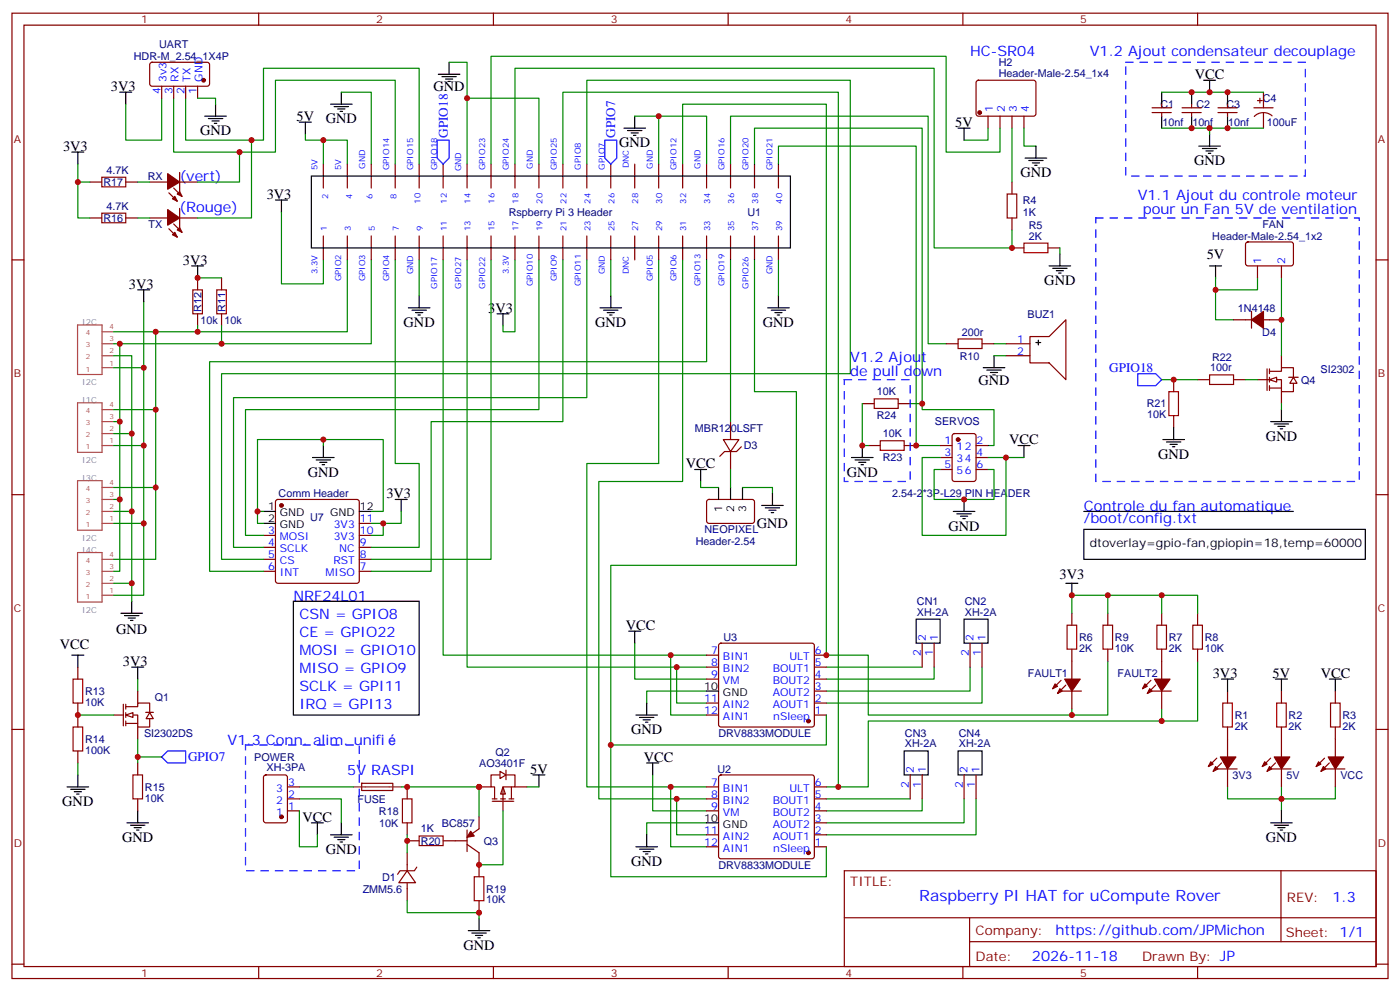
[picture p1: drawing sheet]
<svg xmlns="http://www.w3.org/2000/svg" width="412mm" height="292mm" viewBox="0 0 412 292" stroke-linecap="round" stroke-linejoin="round" font-family="sans-serif">
<g fill="none" stroke="#870000" stroke-width=".35">
<path d="M3.5 3.9h405.4v284.3h-405.4zM7.1 7.4h398.2v277.3h-398.2zM44.3 18.6l.5-.3 16.5 .1 .4 .7v5.9l-.7 .4-16.5-.1-.4-.6v-5.6zM76.2 3.9v3.5M145.3 3.9v3.5M214.5 3.9v3.5M283.6 3.9v3.5M352.8 3.9v3.5M47.6 25.4v3.5M51.2 25.4v3.5M54.7 25.4v3.5M58.2 25.4v3.5"/>
<path d="M287.7 23.8l.5-.2 16.5 .1 .5 .6-.1 9.5-.7 .4h-16.5l-.4-.7v-9.2zM291 34.2v3.5M294.6 34.2v3.5M298.1 34.2v3.5M301.6 34.2v3.5M95.2 48.3v7.1M102.3 48.3v7.1M109.4 48.3v7.1M116.4 48.3v7.1M123.5 48.3v7.1M130.5 48.3v7.1M137.6 48.3v7.1"/>
<path d="M144.6 48.3v7.1M151.7 48.3v7.1M158.7 48.3v7.1M165.8 48.3v7.1M172.9 48.3v7.1M179.9 48.3v7.1M187 48.3v7.1M194 48.3v7.1M201.1 48.3v7.1M208.1 48.3v7.1M215.2 48.3v7.1M222.2 48.3v7.1"/>
<path d="M229.3 48.3v7.1M298.1 53.6v3.6M3.5 76.6h3.6M95.2 69.5v7.1M102.3 69.5v7.1M109.4 69.5v7.1M116.4 69.5v7.1M123.5 69.5v7.1M130.5 69.5v7.1M137.6 69.5v7.1M144.6 69.5v7.1M151.7 69.5v7.1"/>
<path d="M158.7 69.5v7.1M165.8 69.5v7.1M172.9 69.5v7.1M179.9 69.5v7.1M187 69.5v7.1M194 69.5v7.1M201.1 69.5v7.1M208.1 69.5v7.1M215.2 69.5v7.1M222.2 69.5v7.1M229.3 69.5v7.1M298.1 64.2v3.5"/>
<path d="M298.1 73h3.5M308.7 73h3.5M405.3 76.6h3.6M58.2 81.8v3.6M58.2 92.4v3.6M65.3 81.8v3.6M65.3 92.4v3.6M303.4 99.1h5.6l5-4.9v17.6l-5-4.9h-5.6zM278.7 101.2h3.5M289.3 101.2h3.5M296.3 101.2h7.1M296.3 104.8h7.1"/>
<path d="M213.1 129.5h4.6l-2.5 3.5zM215.2 124.2v5.3M215.2 133v5.3M218.4 131.6l-1.4 1.4h-3.6l-1.4 1.4M3.5 145.7h3.6M77.6 157.7h3.5M81.4 147.3l.4-.2h23.3l.5 .2 .2 .5v23.3l-.2 .5-.5 .2h-23.3l-.5-.2-.2-.5v-23.3zM105.8 157.7h3.6M105.8 154.2h3.6M208.4 147.3l.4-.2 13 .1 .4 .6v5.9l-.7 .5-12.9-.1-.5-.6v-5.7zM405.3 145.7h3.6M77.6 161.2h3.5"/>
<path d="M77.6 164.7h3.5M77.6 168.3h3.5M105.8 161.2h3.6M105.8 164.7h3.6M105.8 168.3h3.6M208.1 196.5h3.6M208.1 193h3.6M211.9 189.6l.5-.2h26.8l.5 .2 .2 .5v23.3l-.2 .5-.5 .2h-26.8l-.5-.2-.2-.5v-23.3zM239.9 196.5h3.5M239.9 193h3.5M271.6 189.4v7.1M275.2 189.4v7.1"/>
<path d="M285.8 189.4v7.1M289.3 189.4v7.1M315.7 180.6v3.6M315.7 191.2v8.8M326.3 180.6v3.6M326.3 191.2v3.5M342.2 180.6v3.6M342.2 191.2v8.8M352.8 180.6v3.6M352.8 191.2v3.5M3.5 214.8h3.6M33.5 210.6h2.8"/>
<path d="M36.3 207.4v6.4M37 210.6h3.6v3.5h3.5v-2.4M37 208.1h3.6v-1h3.5v2.8M37 207.4v1.4M37 209.9v1.4M37 212.4v1.4M37 213.1h3.6M40.6 203.6v3.5M40.6 214.1v3.6M42.9 209.8h2.3M44.1 209.9l1.1 1.8h-2.2zM208.1 210.6h3.6"/>
<path d="M208.1 207.1h3.6M208.1 200h3.6M239.9 203.6h3.5M239.9 210.6h3.5M239.9 207.1h3.5M239.9 200h3.5M312.6 200.4l-2.5 2.4M312.9 203.6h5.7M314 201.8l-2.5 2.5M315.7 203.6v5.2M339 200.4l-2.5 2.4M339.4 203.6h5.6"/>
<path d="M340.4 201.8l-2.4 2.5M342.2 203.6v5.2M361.6 203.6v3.5M361.6 214.1v8.9M377.5 203.6v3.5M377.5 214.1v8.9M393.3 203.6v3.5M393.3 214.1v8.9M405.3 214.8h3.6M208.1 238.8h3.6M208.1 235.3h3.6M208.1 231.8h3.6"/>
<path d="M211.9 228.5l.5-.3h26.8l.5 .3 .2 .5v23.2l-.2 .5-.5 .2h-26.8l-.5-.2-.2-.5v-23.2zM239.9 238.8h3.5M239.9 235.3h3.5M239.9 231.8h3.5M268.1 228.2v7.1M271.6 228.2v7.1M284 228.2v7.1M287.5 228.2v7.1M358.4 223.3l-2.4 2.5M358.8 226.5h5.6M359.8 224.7l-2.4 2.5M361.6 226.5v5.3"/>
<path d="M374.3 223.3l-2.5 2.5M374.6 226.5h5.7M375.7 224.7l-2.5 2.5M377.5 226.5v5.3M390.2 223.3l-2.5 2.5M390.5 226.5h5.7M391.6 224.7l-2.5 2.5M393.3 226.5v5.3M208.1 249.4h3.6M208.1 245.9h3.6M239.9 249.4h3.5M239.9 245.9h3.5"/>
<path d="M239.9 242.4h3.5M248.7 256.5h156.6v28.2h-156.6zM377.3 256.5v20.9M248.7 270.3h156.5M285.6 277.4h119.6M285.6 270.3v14.1M3.5 284h3.6M76.2 284.7v3.5M145.3 284.7v3.5M214.5 284.7v3.5M283.6 284.7v3.5M352.8 284.7v3.5"/>
<path d="M405.3 284h3.6"/>
</g>
<g fill="none" stroke="#000" stroke-width=".35">
<path d="M132.3 18.3v3.6M35.3 27.2h3.5M37 27.2v3.5M60.3 34.2h6.4M61.4 34.9h4.2M62.4 35.6h2.2M63.1 36.3h.8M63.5 30.7v3.5M88.2 36h3.5M90 36v3.5M97.4 30.7h6.3M98.4 31.4h4.3"/>
<path d="M99.5 32.1h2.1M100.2 32.8h.7M100.5 27.2v3.5M129.1 21.9h6.4M130.2 22.6h4.2M131.2 23.3h2.1M131.9 24h.7M183.8 37.7h6.3M184.9 38.5h4.2M185.9 39.2h2.1M186.6 39.9h.7M187 34.2v3.5"/>
<path d="M282.2 37.7h3.6M284 37.7v3.6M81.1 58.9h3.6M82.9 58.9v3.5M91.7 51.9h141.1v21.1h-141.1zM302 46.6h6.3M303 47.3h4.3M304.1 48h2.1M304.8 48.7h.7M305.2 43v3.6M56.4 78.3h3.6M58.2 78.3v3.5"/>
<path d="M309 78.3h6.4M310.1 79h4.2M311.1 79.7h2.2M312.2 74.8v3.5M120.3 90.7h6.3M121.4 91.4h4.2M122.4 92.1h2.1M123.1 92.8h.7M123.5 87.1v3.6M146.4 92.4h3.5M148.2 92.4v3.6M176.7 90.7h6.4"/>
<path d="M177.8 91.4h4.2M178.9 92.1h2.1M179.6 92.8h.7M179.9 87.1v3.6M226.1 90.7h6.4M227.2 91.4h4.2M228.2 92.1h2.2M229 92.8h.7M229.3 87.1v3.6M311.9 80.4h.7M289.6 108.3h6.4M290.7 109h4.2"/>
<path d="M291.7 109.7h2.2M292.5 110.4h.7M292.8 104.8v3.5M305.2 100.9h1.4M305.9 100.2v1.4M92.1 134.8h6.3M93.1 135.5h4.3M94.2 136.2h2.1M94.9 136.9h.7M95.2 131.2v3.6M204.6 138.3h3.5M206.4 138.3v3.5"/>
<path d="M77.6 150.6h3.5M77.6 154.2h3.5M105.8 150.6h3.6M116.4 147.1h3.5M118.2 147.1v3.5M211.7 143.6v3.5M215.2 143.6v3.5M218.7 143.6v3.5M224.4 148.9h6.3M225.4 149.6h4.3M226.5 150.3h2.1M227.2 151h.7"/>
<path d="M227.5 145.3v3.6M38.8 177.1v3.5M314 171.8h3.5M315.7 171.8v3.5M35.6 180.6h6.4M36.7 181.3h4.2M37.7 182h2.2M38.5 182.7h.7M185.2 185.9h3.5M187 185.9v3.5M269.9 182.4h7v7h-7zM284 182.4h7v7h-7z"/>
<path d="M187.3 210.6h6.4M188.4 211.3h4.2M189.4 212h2.2M190.1 212.7h.8M190.5 207.1v3.5M208.1 203.6h3.6M359.8 200h3.6M361.6 200v3.6M375.7 200h3.5M377.5 200v3.6M391.6 200h3.5M393.3 200v3.6"/>
<path d="M190.5 224.7h3.5M192.3 224.7v3.5M266.3 221.2h7.1v7h-7.1zM282.2 221.2h7.1v7h-7.1zM377.5 238.8v3.6M91.7 242.4h3.5M93.5 242.4v3.5M187.3 249.4h6.4M188.4 250.1h4.2M189.4 250.8h2.2M190.1 251.5h.8M190.5 245.9v3.5"/>
<path d="M208.1 242.4h3.6M374.3 242.4h6.3M375.4 243.1h4.2M376.4 243.8h2.1M377.1 244.5h.7"/>
</g>
<g fill="none" stroke="#008700" stroke-width=".35">
<path d="M132.3 18.3h5.3v10.6M47.6 28.9v12.4h-10.6v-10.6M51.2 28.9v15.9h29.9v-21.2h35.3v24.7M54.7 28.9v12.4h22.9v-21.2h45.9v28.2M58.2 28.9h5.3v1.8M90 39.5v1.8h12.3v7M100.5 27.2h8.9v21.1M187 34.2h7v14.1M194 34.2h14.1v14.1M291 37.7v3.6h-7M294.6 37.7v7.1h-15.9v-28.2h-134.1v31.7M298.1 37.7v15.9"/>
<path d="M301.6 37.7v5.3h3.6M95.2 41.3v7M137.6 48.3v-19.4h21.1v19.4M151.7 48.3v-28.2h123.5v52.9h22.9v-5.3M165.8 48.3v-21.1h81.1v204.6M172.9 48.3v-24.7h77.6v86.5h-185.2v54.6h12.3M201.1 48.3v-17.6h42.3v162.3h12.4v17.6h70.5v-15.9M215.2 48.3v-14.1h58.2v67h5.3M222.2 48.3v-10.6h49.4v83h21.2v10.5h-1.8M229.3 48.3v-5.3h40.6v88.2h7M82.9 62.4v21.2h12.3v-7M102.3 76.6v21.1h-68.8"/>
<path d="M109.4 76.6v24.6h-75.9M116.4 76.6v59.9h7.1v24.7h-14.1M123.5 76.6v10.5M130.5 76.6v116.4h67.1M137.6 76.6v119.9h61.7M144.6 76.6v88.1h-35.2M151.7 76.6v21.1h-3.5v-1.7M158.7 76.6v44.1h-86.4v37h5.3M165.8 76.6v47.6h-38.8v44.1h-17.6M172.9 76.6v40.5h-104.1v44.1h8.8M179.9 76.6v10.5M194 76.6v59.9h-21.1v95.3h24.7"/>
<path d="M201.1 76.6v65.2h-24.7v93.5h22.9M208.1 76.6v29.9h-146.4v61.8h15.9M215.2 76.6v47.6M222.2 76.6v38.8h12.4v51.1h-54.7v91.7h63.5v-8.8M229.3 76.6v10.5M312.2 73v1.8M42.3 88.9v19.4h-8.8M45.9 97.7v23h-12.4M58.2 96v1.7M58.2 81.8h7.1M65.3 96v5.2M33.5 104.8h5.3v72.3"/>
<path d="M35.3 101.2v23h-1.8M42.3 108.3v22.9h-8.8M292.8 101.2h3.5M292.8 104.8h3.5M33.5 127.7h5.3M35.3 124.2v22.9h-1.8M42.3 131.2v23h-8.8M45.9 120.7v22.9h-12.4M95.2 129.5v1.7M215.2 138.3v5.3M33.5 150.6h5.3M35.3 147.1v21.2h-1.8"/>
<path d="M42.3 154.2v21.1h-8.8M45.9 143.6v21.1h-12.4M75.8 150.6h1.8M109.4 150.6h3.5v-21.1h-37.1v24.7h1.8M112.9 154.2v3.5h-3.5M118.2 150.6v3.6h-8.8M206.4 141.8v1.8h5.3M218.7 143.6h8.8v1.7M33.5 171.8h5.3M326.3 175.3v5.3M342.2 175.3v5.3M187 189.4v10.6h21.1"/>
<path d="M208.1 196.5h-8.8v10.6h8.8M208.1 193h-10.5v17.6h10.5M243.4 196.5h28.2M275.2 196.5v3.5h-31.8M285.8 196.5v7.1h-42.4M289.3 196.5v10.6h-45.9M315.7 180.6v-5.3h37.1v5.3M352.8 194.7v17.7h-97v19.4h-12.4M208.1 203.6h-17.6v3.5M243.4 210.6v8.8h-63.5M315.7 208.8v1.8M342.2 208.8v3.6"/>
<path d="M192.3 228.2v10.6h15.8M208.1 235.3h-8.8v10.6h8.8M208.1 231.8h-10.5v17.6h10.5M243.4 235.3h24.7M271.6 235.3v3.5h-28.2M284 235.3v7.1h-40.6M287.5 235.3v10.6h-44.1M361.6 231.8v3.5h31.7v-3.5M377.5 231.8v7M208.1 242.4h-17.6v3.5"/>
</g>
<path d="M296.7 57.2h2.8v7h-2.8zM301.6 71.6h7.1v2.8h-7.1zM56.8 85.4h2.8v7h-2.8zM63.9 85.4h2.8v7h-2.8zM282.2 99.8h7.1v2.9h-7.1zM314.3 184.2h2.8v7h-2.8zM324.9 184.2h2.8v7h-2.8zM340.8 184.2h2.8v7h-2.8zM351.4 184.2h2.8v7h-2.8zM360.2 207.1h2.8v7h-2.8zM376.1 207.1h2.8v7h-2.8zM391.9 207.1h2.9v7h-2.9z" fill="none" stroke="#a10000" stroke-width=".35"/>
<g fill="#870000" stroke="#870000" stroke-width=".35">
<path d="M356.7 224.4l.7 .7-1.4 .7z"/>
<path d="M358.1 225.8l.7 .7-1.4 .7z"/>
<path d="M359.5 223h4.6l-2.5 3.5z"/>
<path d="M372.5 224.4l.7 .7-1.4 .7z"/>
<path d="M373.9 225.8l.7 .7-1.4 .7z"/>
<path d="M375.4 223h4.5l-2.4 3.5z"/>
<path d="M337.3 201.4l.7 .7-1.5 .7z"/>
<path d="M338.7 202.8l.7 .8-1.4 .7z"/>
<path d="M340.1 200h4.6l-2.5 3.6z"/>
<path d="M310.8 201.4l.7 .7-1.4 .7z"/>
<path d="M312.2 202.8l.7 .8-1.4 .7z"/>
<path d="M313.6 200h4.6l-2.5 3.6z"/>
<path d="M388.4 224.4l.7 .7-1.4 .7z"/>
<path d="M389.8 225.8l.7 .7-1.4 .7z"/>
<path d="M391.2 223h4.6l-2.5 3.5z"/>
<circle cx="238.1" cy="251.2" r=".53"/>
<circle cx="238.1" cy="212.4" r=".53"/>
<circle cx="288.6" cy="33.2" r=".53"/>
<circle cx="82.9" cy="148.9" r=".53"/>
<circle cx="60" cy="23.6" r=".53"/>
</g>
<g fill="none" stroke="#a64a4a" stroke-width=".35">
<path d="M22.8 95.7h7.3v14.6h-7.3zM30 97.7h3.5M22.8 118.6h7.3v14.6h-7.3zM30 108.3h3.5M30 104.8h3.5M30 101.2h3.5M30 131.2h3.5M30 127.7h3.5M30 124.2h3.5M30 120.7h3.5M22.8 141.6h7.3v14.6h-7.3zM30 154.2h3.5"/>
<path d="M30 150.6h3.5M30 147.1h3.5M30 143.6h3.5M22.8 162.7h7.3v14.6h-7.3zM30 175.3h3.5M30 171.8h3.5M30 168.3h3.5M30 164.7h3.5"/>
</g>
<path d="M37 210.6l2.2-.7v1.4z" fill="#fff" stroke="#870000" stroke-width=".35"/>
<path d="M30 52.2h7v2.8h-7zM30 62.8h7v2.8h-7zM21.5 200h2.8v7.1h-2.8zM21.5 214.1h2.8v7.1h-2.8zM39.2 228.2h2.8v7.1h-2.8z" fill="none" stroke="#a10000" stroke-width=".35"/>
<g fill="none" stroke="#870000" stroke-width=".35">
<path d="M26.5 53.6h3.5M37 53.6h3.6M44.1 53.6h5.3M49.7 56.8l2.5 2.5M51.2 55.4l2.4 2.5M52.9 53.6h5.3M52.9 50.8v5.6M26.5 64.2h3.5M37 64.2h3.6M44.1 64.2h5.3M49.7 67.4l2.5 2.5M51.2 66l2.4 2.4"/>
<path d="M52.9 61.4v5.6M52.9 64.2h5.3M276.9 131.2h3.6M276.9 138.3h3.6M276.9 134.8h3.6M280.7 127.9l.5-.2h5.6l.7 .4v13l-.4 .7h-5.9l-.7-.4v-13zM287.5 131.2h3.5M287.5 138.3h3.5M287.5 134.8h3.5M22.9 196.5v3.5M22.9 207.1v7M22.9 221.2v3.5"/>
<path d="M40.6 224.7v3.5M40.6 235.3v3.5M106.6 230.7h9.1v2.1h-9.1zM149 226.8v2.9"/>
</g>
<g fill="none" stroke="#000" stroke-width=".35">
<path d="M299.9 131.2h3.5M301.6 131.2v3.6M280.8 150.6h6.4M281.9 151.3h4.2M282.9 152h2.1M283.6 152.8h.7M284 147.1v3.5M86.4 177.1h37.1v33.5h-37.1zM21.2 193h3.5M22.9 193v3.5M19.8 231.8h6.3M20.8 232.5h4.2"/>
<path d="M21.9 233.2h2.1M22.6 233.9h.7M22.9 228.2v3.6M40.6 238.8v3.6M157 228.2h3.5M158.7 228.2v3.6M37.4 242.4h6.3M38.5 243.1h4.2M39.5 243.8h2.1M40.2 244.5h.7M97.4 245.9h6.3M98.4 246.6h4.3"/>
<path d="M99.5 247.3h2.1M100.2 248h.7M100.5 242.4v3.5"/>
</g>
<path d="M104.1 231.8h14.1" fill="none" stroke="#8c2424" stroke-width=".35"/>
<g fill="none" stroke="#008700" stroke-width=".35">
<path d="M22.9 48.3v5.3h3.6M22.9 53.6v10.6h3.6M40.6 53.6h3.5M70.6 44.8v8.8h-12.4M74.1 41.3v22.9h-15.9M40.6 64.2h3.5M276.9 138.3h-1.7v8.8h17.6v-8.8h-1.8M276.9 134.8h-5.3v22.9h24.7v-22.9h-5.3M296.3 134.8h5.3M22.9 210.6h10.6M40.6 200v3.6M40.6 217.7v7"/>
<path d="M22.9 224.7v3.5M40.6 223h7"/>
</g>
<g fill="#870000" stroke="#870000" stroke-width=".35">
<path d="M50.8 58.6l.7-.7 .7 1.4z"/>
<path d="M52.2 57.2l.7-.8 .7 1.5z"/>
<path d="M49.4 51.2l3.5 2.4-3.5 2.1z"/>
<path d="M51.5 68.4l.7 1.5-1.4-.8z"/>
<path d="M52.2 67.7l.7-.7 .7 1.4z"/>
<path d="M49.4 61.7l3.5 2.5-3.5 2.1z"/>
<circle cx="282.2" cy="129.5" r=".53"/>
</g>
<path d="M178.2 41.3h3.5v5.3l-1.8 1.7-1.7-1.7zM47.6 223l1.8-1.8h5.3v3.5h-5.3z" fill="none" stroke="#00f" stroke-width=".35"/>
<path d="M147.3 227.2l1.7 1-1.7 1.1z" fill="#fff" stroke="#870000" stroke-width=".35"/>
<g fill="none" stroke="#870000" stroke-width=".35">
<path d="M370.4 111.8h7.1v3.6h3.5v-2.5M373.2 108.7v6.3M373.9 109.4h3.6v-1.1h3.5v2.8M373.9 108.7v1.4M373.9 111.1v1.4M373.9 113.6v1.4M373.9 114.3h3.6M377.5 104.8v3.5M377.5 115.4v3.5M379.6 111.1h2.8M119.9 231.8v3.5M141.1 231.8h3.5"/>
<path d="M145 235.3h1.4M145 236h6.3M147.1 228.2h-2.5v3.6h1.1v3.5M147.5 235.3h1.4M148.2 231.8l.7 2.1h-1.4zM149.2 228.2h2.5v3.6h-3.5v7M149.9 235.3h1.4M150.6 231.8v3.5M151.7 231.8h3.5M119.9 256.5l2.5 3.5h-4.9zM119.9 242.4v3.5M119.9 251.2v5.3"/>
<path d="M119.9 260v5.3M119.9 247.7h3.6M122.8 255.4l-.7 1.1h-4.3l-.7 1M130.5 247.7h3.6M141.1 254.7v3.5M141.1 265.3v3.5"/>
</g>
<path d="M118.5 235.3h2.9v7.1h-2.9zM123.5 246.2h7v2.9h-7zM139.7 258.2h2.8v7.1h-2.8z" fill="none" stroke="#a10000" stroke-width=".35"/>
<path d="M88.2 235.3h12.3v7.1M88.2 231.8h15.9M118.2 231.8h22.9v8.8M148.2 238.8v15.9h-7.1M155.2 231.8h3.5M119.9 245.9v5.3M119.9 265.3v3.5h21.2v1.8" fill="none" stroke="#008700" stroke-width=".35"/>
<path d="M137.9 274.1h6.4M139 274.8h4.2M140.1 275.5h2.1M140.8 276.2h.7M141.1 270.6v3.5" fill="none" stroke="#000" stroke-width=".35"/>
<g fill="#fff" stroke="#870000" stroke-width=".35">
<path d="M381 111.1l1.1 1.8h-2.2z"/>
<path d="M373.9 111.8l2.2-.7v1.4z"/>
</g>
<path d="M257.5 117.5h7.1v2.8h-7.1zM344.3 115.4h2.8v7h-2.8zM356.3 110.4h7.1v2.8h-7.1zM259.3 129.8h7v2.8h-7z" fill="none" stroke="#a10000" stroke-width=".35"/>
<g fill="none" stroke="#870000" stroke-width=".35">
<path d="M339.4 31.8h5.6M339.4 33.2h5.6M342.2 30.7v1.1M342.2 33.2v1M348.2 31.8h5.6M348.2 33.2h5.6M351 30.7v1.1M351 33.2v1M358.8 31.8h5.6M358.8 33.2h5.6M361.6 30.7v1.1M361.6 33.2v1"/>
<path d="M369.4 31.8h5.6M370.4 29.6h1.4M371.1 28.9v1.4M372.2 27.2v4.6M372.2 33.2v4.5M374.7 34.1a3.8 3.8 0 0 0-5.2 .2M367.1 71.5l.5-.2h13l.4 .7-.1 5.9-.6 .4h-13l-.4-.7v-5.6zM370.4 78.3v3.5M377.5 78.3v3.5M363.4 94.2h5.3M368.7 91.7v5M372.2 94.2h5.3"/>
<path d="M254 118.9h3.5M264.6 118.9h3.5M345.7 111.8v3.6M352.8 111.8h3.5M363.4 111.8h3.5M255.8 131.2h3.5M266.3 131.2h3.6M345.7 122.4v3.5M77.8 228.5l.5-.3h5.7l.6 .5 .1 13-.5 .6-5.9 .1-.6-.5-.1-12.9zM84.7 238.8h3.5M84.7 235.3h3.5M84.7 231.8h3.5"/>
<path d="M134.1 247.7h3.5M137.6 248.7l3.5 2.5v3.5M137.6 244.5v6.3M141.1 240.6v3.5l-3.5 2.5"/>
</g>
<g fill="none" stroke="#000" stroke-width=".35">
<path d="M342.2 27.2v3.5M342.2 34.2v3.5M351 27.2v3.5M351 34.2v3.5M354.5 23.6h3.6M356.3 23.6v3.6M356.3 39.5v3.5M361.6 27.2v3.5M361.6 34.2v3.5M21.2 44.8h3.5M22.9 44.8v3.5M353.1 43h6.4"/>
<path d="M354.2 43.7h4.2M355.2 44.5h2.2M356 45.2h.7M356.3 78.3h3.5M358.1 78.3v3.5M40.6 85.4h3.5M42.3 85.4v3.5M250.8 134.8h6.4M251.9 135.5h4.2M252.9 136.2h2.2M253.6 136.9h.8M254 131.2v3.6"/>
<path d="M342.5 129.5h6.4M343.6 130.2h4.2M344.7 130.9h2.1M345.4 131.6h.7M345.7 125.9v3.6M374.3 124.2h6.3M375.4 124.9h4.2M376.4 125.6h2.1M377.1 126.3h.7M377.5 120.7v3.5M319.3 155.9h82.9v8.8h-82.9zM319.3 150.6h61.7"/>
<path d="M38.8 196.5h3.5M40.6 196.5v3.5"/>
</g>
<path d="M128.8 41.3h3.5v5.3l-1.8 1.7-1.7-1.7zM335.1 110.1h5.3l1.8 1.7-1.8 1.8h-5.3z" fill="none" stroke="#00f" stroke-width=".35"/>
<path d="M342.2 37.7h30M342.2 27.2h30M356.3 37.7v1.8M358.1 81.8v3.6h12.3v-3.6M358.1 85.4v8.8h5.3M377.5 81.8v23M254 118.9v12.3h1.8M268.1 118.9h3.5M342.2 111.8h10.6M366.9 111.8h3.5M377.5 118.9v1.8M88.2 238.8v10.6h5.3v-3.5" fill="none" stroke="#008700" stroke-width=".35"/>
<path d="M331.6 18.3h52.9v33.6h-52.9zM322.8 64.2h77.6v77.6h-77.6zM248.7 111.8h19.4v30h-19.4zM72.3 219.4h33.5v37.1h-33.5z" fill="none" stroke="#00f" stroke-width=".35" stroke-dasharray="2.1 2.1"/>
<g fill="#870000" stroke="#870000" stroke-width=".35">
<path d="M368.7 94.2l3.5-2.5v5z"/>
<path d="M138.6 244.8l1.1 1.4-2.1 .4z"/>
<circle cx="82.9" cy="240.6" r=".53"/>
</g>
<g fill="#c00">
<circle cx="95.3" cy="41.3" r=".88"/>
<circle cx="315.7" cy="210.6" r=".88"/>
<circle cx="342.2" cy="212.4" r=".88"/>
<circle cx="199.3" cy="235.3" r=".88"/>
<circle cx="197.6" cy="231.8" r=".88"/>
<circle cx="199.3" cy="196.5" r=".88"/>
<circle cx="197.6" cy="193" r=".88"/>
<circle cx="326.3" cy="175.3" r=".88"/>
<circle cx="342.2" cy="175.3" r=".88"/>
<circle cx="315.7" cy="175.3" r=".88"/>
<circle cx="45.9" cy="97.7" r=".88"/>
<circle cx="45.9" cy="120.6" r=".88"/>
<circle cx="42.3" cy="108.3" r=".88"/>
<circle cx="38.8" cy="150.6" r=".88"/>
<circle cx="42.3" cy="131.2" r=".88"/>
<circle cx="38.8" cy="127.7" r=".88"/>
<circle cx="35.3" cy="101.2" r=".88"/>
<circle cx="35.3" cy="124.2" r=".88"/>
<circle cx="58.2" cy="97.7" r=".88"/>
<circle cx="65.3" cy="101.2" r=".88"/>
<circle cx="377.5" cy="235.3" r=".88"/>
<circle cx="179.9" cy="219.4" r=".88"/>
<circle cx="112.9" cy="154.2" r=".88"/>
<circle cx="75.8" cy="150.6" r=".88"/>
<circle cx="95.3" cy="129.5" r=".88"/>
<circle cx="243.4" cy="193" r=".88"/>
<circle cx="246.9" cy="231.8" r=".88"/>
<circle cx="298.1" cy="73" r=".88"/>
<circle cx="38.8" cy="171.8" r=".88"/>
<circle cx="42.3" cy="154.2" r=".88"/>
<circle cx="35.3" cy="147.1" r=".88"/>
<circle cx="45.9" cy="143.6" r=".88"/>
<circle cx="194" cy="34.2" r=".88"/>
<circle cx="58.2" cy="81.8" r=".88"/>
<circle cx="137.6" cy="28.9" r=".88"/>
<circle cx="22.9" cy="53.6" r=".88"/>
<circle cx="70.6" cy="44.8" r=".88"/>
<circle cx="74.1" cy="41.3" r=".88"/>
<circle cx="284" cy="147.1" r=".88"/>
<circle cx="296.3" cy="134.8" r=".88"/>
<circle cx="141.1" cy="231.8" r=".88"/>
<circle cx="141.1" cy="268.8" r=".88"/>
<circle cx="119.9" cy="231.8" r=".88"/>
<circle cx="119.9" cy="247.6" r=".88"/>
<circle cx="22.9" cy="210.6" r=".88"/>
<circle cx="345.7" cy="111.8" r=".88"/>
<circle cx="358.1" cy="85.4" r=".88"/>
<circle cx="377.5" cy="94.2" r=".88"/>
<circle cx="269.9" cy="131.2" r=".88"/>
<circle cx="271.6" cy="118.9" r=".88"/>
<circle cx="254" cy="131.2" r=".88"/>
<circle cx="351" cy="37.7" r=".88"/>
<circle cx="361.6" cy="37.7" r=".88"/>
<circle cx="356.3" cy="37.7" r=".88"/>
<circle cx="351" cy="27.2" r=".88"/>
<circle cx="361.6" cy="27.2" r=".88"/>
<circle cx="356.3" cy="27.2" r=".88"/>
<circle cx="40.6" cy="223" r=".88"/>
<circle cx="141.1" cy="254.7" r=".88"/>
</g>
<text font-size="4.6" fill="#00f" x="270.8" y="265.5">Raspberry PI HAT for uCompute Rover</text>
<g font-size="4.2" fill="#00f">
<text x="285.8" y="16.6">HC-SR04</text>
<text x="321" y="16.6">V1.2 Ajout condensateur decouplage</text>
<text x="53" y="53.4">(vert)</text>
<text x="335.1" y="58.9">V1.1 Ajout du controle moteur</text>
<text x="52.9" y="62.4">(Rouge)</text>
<text x="336.6" y="63.1">pour un Fan 5V de ventilation</text>
<text x="250.5" y="106.5">V1.2 Ajout</text>
<text x="250.5" y="110.8">de pull down</text>
<text x="319.3" y="154.2">/boot/config.txt</text>
<text x="319.3" y="150.6">Controle du fan automatique</text>
<text x="86.4" y="177.1">NRF24L01</text>
<text x="88.2" y="182.4">CSN = GPIO8</text>
<text x="88.2" y="187.7">CE = GPIO22</text>
<text x="88.2" y="193">MOSI = GPIO10</text>
<text x="88.2" y="198.3">MISO = GPIO9</text>
<text x="88.2" y="203.6">SCLK = GPI11</text>
<text x="88.2" y="208.8">IRQ = GPI13</text>
<text x="67" y="219.4">V1.3 Conn. alim. unifi</text>
<text x="102.3" y="228.2">5V RASPI</text>
<text x="392.5" y="265.7">1.3</text>
<text x="310.9" y="275.3">https://github.com/JPMichon</text>
<text x="304" y="283.1">2026-11-18</text>
</g>
<g font-size="4.2">
<text x="352" y="23.3">VCC</text>
<text x="32.7" y="26.8">3V3</text>
<text x="127.7" y="26.8">GND</text>
<text x="87.4" y="35.6">5V</text>
<text x="58.9" y="39.9">GND</text>
<text x="96" y="36.3">GND</text>
<text x="281.4" y="37.4">5V</text>
<text x="18.6" y="44.5">3V3</text>
<text x="182.4" y="43.4">GND</text>
<text x="300.6" y="52.2">GND</text>
<text x="351.7" y="48.7">GND</text>
<text x="78.6" y="58.6">3V3</text>
<text x="53.9" y="78">3V3</text>
<text x="355.5" y="76.2">5V</text>
<text x="307.6" y="84">GND</text>
<text x="38" y="85">3V3</text>
<text x="143.8" y="92.1">3V3</text>
<text x="118.9" y="96.3">GND</text>
<text x="175.3" y="96.3">GND</text>
<text x="224.7" y="96.3">GND</text>
<text x="288.2" y="113.3">GND</text>
<text x="297.3" y="130.9">VCC</text>
<text x="372.9" y="129.8">GND</text>
<text x="202" y="137.9">VCC</text>
<text x="341.2" y="135.1">GND</text>
<text x="90.7" y="140.4">GND</text>
<text x="249.4" y="140.4">GND</text>
<text x="113.8" y="146.8">3V3</text>
<text x="223" y="155.6">GND</text>
<text x="279.4" y="156.3">GND</text>
<text x="312.1" y="170.7">3V3</text>
<text x="184.4" y="185.6">VCC</text>
<text x="17.6" y="191.2">VCC</text>
<text x="34.2" y="186.7">GND</text>
<text x="36.2" y="196.1">3V3</text>
<text x="357.2" y="199.7">3V3</text>
<text x="374.9" y="199.7">5V</text>
<text x="389.1" y="199.7">VCC</text>
<text x="185.9" y="216.3">GND</text>
<text x="156.2" y="227.9">5V</text>
<text x="189.7" y="224.4">VCC</text>
<text x="18.3" y="237.4">GND</text>
<text x="89.1" y="242">VCC</text>
<text x="36" y="248">GND</text>
<text x="96" y="251.5">GND</text>
<text x="372.9" y="248">GND</text>
<text x="185.9" y="255.1">GND</text>
<text x="136.6" y="279.8">GND</text>
</g>
<g font-size="3.9" fill="#00f">
<text x="131.9" y="40.6" transform="rotate(-90 131.9 40.6)">GPIO18</text>
<text x="181.2" y="40.6" transform="rotate(-90 181.2 40.6)">GPIO7</text>
<text x="326.8" y="109.6">GPIO18</text>
<text x="55.4" y="224.3">GPIO7</text>
</g>
<g font-size="3.9" fill="#800">
<text x="250.5" y="261.1">TITLE:</text>
<text x="379.1" y="265.7">REV:</text>
<text x="287.4" y="275.3">Company:</text>
<text x="378.7" y="275.9">Sheet: 1/1</text>
<text x="287.4" y="282.9">Date:</text>
<text x="336.4" y="283">Drawn By: JP</text>
</g>
<text font-size="3.5" x="321" y="161.2">dtoverlay=gpio-fan,gpiopin=18,temp=60000</text>
<g font-size="3.2" fill="#800">
<text x="41.6" y="6.9">1</text>
<text x="110.8" y="6.9">2</text>
<text x="179.9" y="6.9">3</text>
<text x="249.1" y="6.9">4</text>
<text x="318.2" y="6.9">5</text>
<text x="4.1" y="42">A</text>
<text x="405.9" y="42">A</text>
<text x="4.1" y="111.1">B</text>
<text x="405.9" y="111.1">B</text>
<text x="4.1" y="180.3">C</text>
<text x="405.9" y="180.3">C</text>
<text x="4.1" y="249.4">D</text>
<text x="405.9" y="249.4">D</text>
<text x="41.6" y="287.7">1</text>
<text x="110.8" y="287.7">2</text>
<text x="179.9" y="287.7">3</text>
<text x="249.1" y="287.7">4</text>
<text x="318.2" y="287.7">5</text>
</g>
<g font-size="3.2" fill="#000080">
<text x="39.4" y="17.7">HDR-M_2.54_1X4P</text>
<text x="46.9" y="14.2">UART</text>
<text x="294.2" y="22.6">Header-Male-2.54_1x4</text>
<text x="294.2" y="19.4">H2</text>
<text x="341.9" y="31.8">C1</text>
<text x="352.4" y="31.8">C2</text>
<text x="361.3" y="31.8">C3</text>
<text x="372" y="30.1">C4</text>
<text x="342.4" y="37.1">10nf</text>
<text x="351.2" y="37.1">10nf</text>
<text x="361.8" y="37.1">10nf</text>
<text x="373.1" y="37.1">100uF</text>
<text x="31.4" y="51.2">4.7K</text>
<text x="43.6" y="53">RX</text>
<text x="30.5" y="54.8">R17</text>
<text x="30.5" y="65.4">R16</text>
<text x="31.4" y="61.7">4.7K</text>
<text x="149.9" y="63.6">Rspberry Pi 3 Header</text>
<text x="220.1" y="63.6">U1</text>
<text x="301.3" y="60.1">R4</text>
<text x="301.3" y="63.6">1K</text>
<text x="43.7" y="67.1">TX</text>
<text x="303" y="70.6">2K</text>
<text x="303" y="67.4">R5</text>
<text x="357.1" y="70.6">Header-Male-2.54_1x2</text>
<text x="371.9" y="67">FAN</text>
<text x="59.1" y="95.3">10k</text>
<text x="59.3" y="91.9" transform="rotate(-90 59.3 91.9)">R12</text>
<text x="66.1" y="95.3">10k</text>
<text x="66.4" y="91.8" transform="rotate(-90 66.4 91.8)">R11</text>
<text x="302.7" y="93.6">BUZ1</text>
<text x="364.6" y="91.8">1N4148</text>
<text x="283.3" y="98.9">200r</text>
<text x="371.8" y="98.8">D4</text>
<text x="282.7" y="105.9">R10</text>
<text x="357.1" y="106.2">R22</text>
<text x="356.5" y="109.4">100r</text>
<text x="383.3" y="113.2">Q4</text>
<text x="389" y="110">SI2302</text>
<text x="258.3" y="116.4">10K</text>
<text x="258.3" y="123.5">R24</text>
<text x="275.4" y="125.3">SERVOS</text>
<text x="337.8" y="120">R21</text>
<text x="338" y="123.2">10K</text>
<text x="204.7" y="127.1">MBR120LSFT</text>
<text x="260" y="128.8">10K</text>
<text x="219.1" y="132.4">D3</text>
<text x="260" y="135.9">R23</text>
<text x="82.1" y="146.5">Comm Header</text>
<text x="262.8" y="146.5">2.54-2*3P-L29 PIN HEADER</text>
<text x="91.4" y="153.6">U7</text>
<text x="204.9" y="160.6">Header-2.54</text>
<text x="207.5" y="157.1">NEOPIXEL</text>
<text x="270.1" y="178.2">CN1</text>
<text x="284.2" y="178.2">CN2</text>
<text x="270.1" y="181.3">XH-2A</text>
<text x="284.2" y="181.3">XH-2A</text>
<text x="213.1" y="188.9">U3</text>
<text x="317.9" y="192">2K</text>
<text x="317.9" y="188.8">R6</text>
<text x="328.4" y="192">10K</text>
<text x="328.4" y="188.8">R9</text>
<text x="344.3" y="192">2K</text>
<text x="344.3" y="188.8">R7</text>
<text x="354.9" y="192">10K</text>
<text x="354.9" y="188.8">R8</text>
<text x="302.8" y="199.4">FAULT1</text>
<text x="329.2" y="199.4">FAULT2</text>
<text x="25" y="207.9">10K</text>
<text x="25" y="204.7">R13</text>
<text x="45.6" y="206.4">Q1</text>
<text x="363.7" y="214.9">2K</text>
<text x="363.7" y="211.8">R1</text>
<text x="379.6" y="214.9">2K</text>
<text x="379.6" y="211.8">R2</text>
<text x="395.5" y="214.9">2K</text>
<text x="395.5" y="211.8">R3</text>
<text x="25" y="222">100K</text>
<text x="25" y="218.8">R14</text>
<text x="42.4" y="217">SI2302DS</text>
<text x="211.6" y="217.1">DRV8833MODULE</text>
<text x="266.6" y="220.1">XH-2A</text>
<text x="266.6" y="217">CN3</text>
<text x="282.5" y="220.1">XH-2A</text>
<text x="282.5" y="217">CN4</text>
<text x="74.9" y="224.1">POWER</text>
<text x="78.5" y="227.2">XH-3PA</text>
<text x="141.2" y="225.8">AO3401F</text>
<text x="146" y="222.6">Q2</text>
<text x="211.3" y="227.7">U2</text>
<text x="42.7" y="232.9">R15</text>
<text x="363.1" y="229.4">3V3</text>
<text x="379" y="229.4">5V</text>
<text x="394.8" y="229.4">VCC</text>
<text x="42.7" y="236.1">10K</text>
<text x="105.3" y="236.4">FUSE</text>
<text x="111.6" y="240">R18</text>
<text x="111.7" y="243.5">10K</text>
<text x="124" y="245.2">1K</text>
<text x="130.2" y="243.5">BC857</text>
<text x="124" y="248.8">R20</text>
<text x="142.5" y="248.9">Q3</text>
<text x="211.6" y="255.9">DRV8833MODULE</text>
<text x="106.9" y="262.9">ZMM5.6</text>
<text x="112.5" y="259.4">D1</text>
<text x="143.2" y="262.9">R19</text>
<text x="143.2" y="266.1">10K</text>
</g>
<g font-size="3.2" fill="#00f">
<text x="47.3" y="27.6" transform="rotate(-90 47.3 27.6)">4</text>
<text x="49" y="24.1" transform="rotate(-90 49 24.1)">3v3</text>
<text x="50.8" y="27.6" transform="rotate(-90 50.8 27.6)">3</text>
<text x="52.6" y="24.1" transform="rotate(-90 52.6 24.1)">RX</text>
<text x="54.3" y="27.6" transform="rotate(-90 54.3 27.6)">2</text>
<text x="56.1" y="24.1" transform="rotate(-90 56.1 24.1)">TX</text>
<text x="57.9" y="27.6" transform="rotate(-90 57.9 27.6)">1</text>
<text x="59.6" y="24.1" transform="rotate(-90 59.6 24.1)">GND</text>
<text x="292.5" y="32.9" transform="rotate(-90 292.5 32.9)">1</text>
<text x="296" y="32.9" transform="rotate(-90 296 32.9)">2</text>
<text x="299.5" y="32.9" transform="rotate(-90 299.5 32.9)">3</text>
<text x="303" y="32.9" transform="rotate(-90 303 32.9)">4</text>
<text x="371.5" y="77.6" transform="rotate(-90 371.5 77.6)">1</text>
<text x="378.5" y="77.6" transform="rotate(-90 378.5 77.6)">2</text>
<text x="299.6" y="100.9">1</text>
<text x="299.6" y="104.4">2</text>
<text x="278.3" y="130.9">1</text>
<text x="287.7" y="130.9">2</text>
<text x="278.3" y="134.4">3</text>
<text x="278.3" y="137.9">5</text>
<text x="281.8" y="132.6">12</text>
<text x="281.8" y="136.2">34</text>
<text x="287.7" y="137.9">6</text>
<text x="287.7" y="134.4">4</text>
<text x="281.8" y="139.7">56</text>
<text x="98.3" y="155.6">3V3</text>
<text x="106" y="153.8">11</text>
<text x="78.9" y="157.3">3</text>
<text x="78.9" y="160.9">4</text>
<text x="82.4" y="159.1">MOSI</text>
<text x="98.3" y="159.1">3V3</text>
<text x="106" y="160.9">9</text>
<text x="106" y="157.3">10</text>
<text x="78.9" y="164.4">5</text>
<text x="78.9" y="167.9">6</text>
<text x="82.4" y="162.6">SCLK</text>
<text x="82.4" y="166.2">CS</text>
<text x="98.2" y="166.2">RST</text>
<text x="99.9" y="162.6">NC</text>
<text x="106" y="167.9">7</text>
<text x="106" y="164.4">8</text>
<text x="82.4" y="169.7">INT</text>
<text x="95.9" y="169.7">MISO</text>
<text x="272.7" y="188.7" transform="rotate(-90 272.7 188.7)">2</text>
<text x="276.2" y="188.7" transform="rotate(-90 276.2 188.7)">1</text>
<text x="286.8" y="188.7" transform="rotate(-90 286.8 188.7)">2</text>
<text x="290.3" y="188.7" transform="rotate(-90 290.3 188.7)">1</text>
<text x="209.5" y="192.6">7</text>
<text x="209.5" y="196.1">8</text>
<text x="213" y="194.4">BIN1</text>
<text x="213" y="197.9">BIN2</text>
<text x="227.6" y="197.9">BOUT1</text>
<text x="232.5" y="194.4">ULT</text>
<text x="240.1" y="196.1">5</text>
<text x="240.1" y="192.6">6</text>
<text x="271.3" y="193.2" transform="rotate(-90 271.3 193.2)">2</text>
<text x="274.8" y="193.2" transform="rotate(-90 274.8 193.2)">1</text>
<text x="285.4" y="193.2" transform="rotate(-90 285.4 193.2)">2</text>
<text x="288.9" y="193.2" transform="rotate(-90 288.9 193.2)">1</text>
<text x="209.5" y="199.7">9</text>
<text x="213" y="201.4">VM</text>
<text x="227.6" y="201.4">BOUT2</text>
<text x="240.1" y="203.2">3</text>
<text x="240.1" y="199.7">4</text>
<text x="207.5" y="206.7">11</text>
<text x="213" y="208.5">AIN2</text>
<text x="227.6" y="208.5">AOUT1</text>
<text x="227.6" y="205">AOUT2</text>
<text x="240.1" y="206.7">2</text>
<text x="207.5" y="210.3">12</text>
<text x="213" y="212">AIN1</text>
<text x="227.8" y="212">nSleep</text>
<text x="240.1" y="210.3">1</text>
<text x="269.2" y="227.5" transform="rotate(-90 269.2 227.5)">2</text>
<text x="272.7" y="227.5" transform="rotate(-90 272.7 227.5)">1</text>
<text x="285" y="227.5" transform="rotate(-90 285 227.5)">2</text>
<text x="288.6" y="227.5" transform="rotate(-90 288.6 227.5)">1</text>
<text x="81.3" y="233.2">3</text>
<text x="84.8" y="231.4">3</text>
<text x="209.5" y="231.4">7</text>
<text x="213" y="233.2">BIN1</text>
<text x="232.5" y="233.2">ULT</text>
<text x="240.1" y="231.4">6</text>
<text x="267.8" y="232" transform="rotate(-90 267.8 232)">2</text>
<text x="271.3" y="232" transform="rotate(-90 271.3 232)">1</text>
<text x="283.6" y="232" transform="rotate(-90 283.6 232)">2</text>
<text x="287.2" y="232" transform="rotate(-90 287.2 232)">1</text>
<text x="81.3" y="236.7">2</text>
<text x="84.8" y="238.5">1</text>
<text x="84.8" y="235">2</text>
<text x="209.5" y="235">8</text>
<text x="209.5" y="238.5">9</text>
<text x="213" y="236.7">BIN2</text>
<text x="227.6" y="236.7">BOUT1</text>
<text x="240.1" y="238.5">4</text>
<text x="240.1" y="235">5</text>
<text x="81.3" y="240.2">1</text>
<text x="207.5" y="245.5">11</text>
<text x="213" y="240.2">VM</text>
<text x="227.6" y="240.2">BOUT2</text>
<text x="227.6" y="243.8">AOUT2</text>
<text x="240.1" y="245.5">2</text>
<text x="240.1" y="242">3</text>
<text x="207.5" y="249.1">12</text>
<text x="213" y="247.3">AIN2</text>
<text x="213" y="250.8">AIN1</text>
<text x="227.6" y="247.3">AOUT1</text>
<text x="227.8" y="250.8">nSleep</text>
<text x="240.1" y="249.1">1</text>
</g>
<g font-size="3.2">
<text x="78.9" y="150.3">1</text>
<text x="78.9" y="153.8">2</text>
<text x="82.4" y="152">GND</text>
<text x="82.4" y="155.6">GND</text>
<text x="97.2" y="152">GND</text>
<text x="106" y="150.3">12</text>
<text x="212.7" y="150.9" transform="rotate(-90 212.7 150.9)">1</text>
<text x="216.3" y="150.9" transform="rotate(-90 216.3 150.9)">2</text>
<text x="219.8" y="150.9" transform="rotate(-90 219.8 150.9)">3</text>
<text x="207.5" y="203.2">10</text>
<text x="213" y="205">GND</text>
<text x="207.5" y="242">10</text>
<text x="213" y="243.8">GND</text>
</g>
<g font-size="2.5" fill="#00f">
<text x="93.5" y="50.2" transform="rotate(-90 93.5 50.2)">5V</text>
<text x="100.5" y="50.2" transform="rotate(-90 100.5 50.2)">5V</text>
<text x="107.6" y="49.8" transform="rotate(-90 107.6 49.8)">GND</text>
<text x="114.7" y="50.1" transform="rotate(-90 114.7 50.1)">GPIO14</text>
<text x="121.7" y="50.1" transform="rotate(-90 121.7 50.1)">GPIO15</text>
<text x="128.8" y="50.1" transform="rotate(-90 128.8 50.1)">GPIO18</text>
<text x="135.8" y="50.5" transform="rotate(-90 135.8 50.5)">GND</text>
<text x="142.9" y="50.1" transform="rotate(-90 142.9 50.1)">GPIO23</text>
<text x="149.9" y="50.1" transform="rotate(-90 149.9 50.1)">GPIO24</text>
<text x="157" y="49.8" transform="rotate(-90 157 49.8)">GND</text>
<text x="164" y="50.1" transform="rotate(-90 164 50.1)">GPIO25</text>
<text x="171.1" y="49.9" transform="rotate(-90 171.1 49.9)">GPIO8</text>
<text x="178.2" y="49.9" transform="rotate(-90 178.2 49.9)">GPIO7</text>
<text x="185.2" y="49.6" transform="rotate(-90 185.2 49.6)">DNC</text>
<text x="192.3" y="49.8" transform="rotate(-90 192.3 49.8)">GND</text>
<text x="199.3" y="50.1" transform="rotate(-90 199.3 50.1)">GPIO12</text>
<text x="206.4" y="49.8" transform="rotate(-90 206.4 49.8)">GND</text>
<text x="213.4" y="50.1" transform="rotate(-90 213.4 50.1)">GPIO16</text>
<text x="220.5" y="50.1" transform="rotate(-90 220.5 50.1)">GPIO20</text>
<text x="227.5" y="50.1" transform="rotate(-90 227.5 50.1)">GPIO21</text>
<text x="96.7" y="58.6" transform="rotate(-90 96.7 58.6)">2</text>
<text x="103.7" y="58.6" transform="rotate(-90 103.7 58.6)">4</text>
<text x="109.7" y="58.6" transform="rotate(-90 109.7 58.6)">6</text>
<text x="116.8" y="58.6" transform="rotate(-90 116.8 58.6)">8</text>
<text x="123.8" y="60" transform="rotate(-90 123.8 60)">10</text>
<text x="131.6" y="60" transform="rotate(-90 131.6 60)">12</text>
<text x="138.6" y="60" transform="rotate(-90 138.6 60)">14</text>
<text x="145.7" y="60" transform="rotate(-90 145.7 60)">16</text>
<text x="152.8" y="60" transform="rotate(-90 152.8 60)">18</text>
<text x="159.8" y="60" transform="rotate(-90 159.8 60)">20</text>
<text x="166.9" y="60" transform="rotate(-90 166.9 60)">22</text>
<text x="173.9" y="60" transform="rotate(-90 173.9 60)">24</text>
<text x="181" y="60" transform="rotate(-90 181 60)">26</text>
<text x="188" y="60" transform="rotate(-90 188 60)">28</text>
<text x="195.1" y="60" transform="rotate(-90 195.1 60)">30</text>
<text x="202.1" y="60" transform="rotate(-90 202.1 60)">32</text>
<text x="209.2" y="60" transform="rotate(-90 209.2 60)">34</text>
<text x="216.3" y="60" transform="rotate(-90 216.3 60)">36</text>
<text x="223.3" y="60" transform="rotate(-90 223.3 60)">38</text>
<text x="230.4" y="60" transform="rotate(-90 230.4 60)">40</text>
<text x="96.3" y="67.9" transform="rotate(-90 96.3 67.9)">1</text>
<text x="103.4" y="67.9" transform="rotate(-90 103.4 67.9)">3</text>
<text x="110.4" y="67.9" transform="rotate(-90 110.4 67.9)">5</text>
<text x="117.5" y="67.9" transform="rotate(-90 117.5 67.9)">7</text>
<text x="124.5" y="67.9" transform="rotate(-90 124.5 67.9)">9</text>
<text x="131.6" y="68" transform="rotate(-90 131.6 68)">11</text>
<text x="138.6" y="68" transform="rotate(-90 138.6 68)">13</text>
<text x="145.7" y="68" transform="rotate(-90 145.7 68)">15</text>
<text x="152.8" y="68" transform="rotate(-90 152.8 68)">17</text>
<text x="159.8" y="68" transform="rotate(-90 159.8 68)">19</text>
<text x="166.9" y="68" transform="rotate(-90 166.9 68)">21</text>
<text x="173.9" y="68" transform="rotate(-90 173.9 68)">23</text>
<text x="181" y="68" transform="rotate(-90 181 68)">25</text>
<text x="188" y="68" transform="rotate(-90 188 68)">27</text>
<text x="195.1" y="68" transform="rotate(-90 195.1 68)">29</text>
<text x="202.1" y="68" transform="rotate(-90 202.1 68)">31</text>
<text x="209.2" y="68" transform="rotate(-90 209.2 68)">33</text>
<text x="216.3" y="68" transform="rotate(-90 216.3 68)">35</text>
<text x="223.3" y="68" transform="rotate(-90 223.3 68)">37</text>
<text x="230.4" y="68" transform="rotate(-90 230.4 68)">39</text>
<text x="93.5" y="80.8" transform="rotate(-90 93.5 80.8)">3.3V</text>
<text x="100.5" y="82.9" transform="rotate(-90 100.5 82.9)">GPIO2</text>
<text x="107.6" y="82.9" transform="rotate(-90 107.6 82.9)">GPIO3</text>
<text x="114.7" y="82.9" transform="rotate(-90 114.7 82.9)">GPIO4</text>
<text x="121.7" y="80.8" transform="rotate(-90 121.7 80.8)">GND</text>
<text x="149.9" y="80.8" transform="rotate(-90 149.9 80.8)">3.3V</text>
<text x="164" y="82.9" transform="rotate(-90 164 82.9)">GPIO9</text>
<text x="178.2" y="80.8" transform="rotate(-90 178.2 80.8)">GND</text>
<text x="185.2" y="80.8" transform="rotate(-90 185.2 80.8)">DNC</text>
<text x="192.3" y="82.9" transform="rotate(-90 192.3 82.9)">GPIO5</text>
<text x="199.3" y="82.9" transform="rotate(-90 199.3 82.9)">GPIO6</text>
<text x="227.5" y="80.8" transform="rotate(-90 227.5 80.8)">GND</text>
<text x="128.8" y="85" transform="rotate(-90 128.8 85)">GPIO17</text>
<text x="135.8" y="85" transform="rotate(-90 135.8 85)">GPIO27</text>
<text x="142.9" y="85" transform="rotate(-90 142.9 85)">GPIO22</text>
<text x="157" y="84.3" transform="rotate(-90 157 84.3)">GPIO10</text>
<text x="171.1" y="84.3" transform="rotate(-90 171.1 84.3)">GPIO11</text>
<text x="206.4" y="84.3" transform="rotate(-90 206.4 84.3)">GPIO13</text>
<text x="213.4" y="84.3" transform="rotate(-90 213.4 84.3)">GPIO19</text>
<text x="220.5" y="85" transform="rotate(-90 220.5 85)">GPIO26</text>
</g>
<g font-size="2.5" fill="#838383">
<text x="24.2" y="95.8">I2C</text>
<text x="24.2" y="113.4">I2C</text>
<text x="24.2" y="118.7">I1C</text>
<text x="24.2" y="136.3">I2C</text>
<text x="24.2" y="141.6">I3C</text>
<text x="24.2" y="159.3">I2C</text>
<text x="24.2" y="162.8">I4C</text>
<text x="24.2" y="180.4">I2C</text>
</g>
<g font-size="2.1" fill="#a54b4b">
<text x="25.3" y="98.7">4</text>
<text x="32.2" y="100.5">3</text>
<text x="32.2" y="96.9">4</text>
<text x="25.3" y="105.8">2</text>
<text x="25.3" y="102.3">3</text>
<text x="32.2" y="107.7">1</text>
<text x="32.2" y="104.1">2</text>
<text x="25.3" y="109.4">1</text>
<text x="32.2" y="119.9">4</text>
<text x="25.3" y="125.2">3</text>
<text x="25.3" y="121.6">4</text>
<text x="32.2" y="123.5">3</text>
<text x="25.3" y="128.8">2</text>
<text x="32.2" y="130.6">1</text>
<text x="32.2" y="127">2</text>
<text x="25.3" y="132.4">1</text>
<text x="32.2" y="142.8">4</text>
<text x="25.3" y="148.1">3</text>
<text x="25.3" y="144.5">4</text>
<text x="32.2" y="150">2</text>
<text x="32.2" y="146.4">3</text>
<text x="25.3" y="155.3">1</text>
<text x="25.3" y="151.7">2</text>
<text x="32.2" y="153.6">1</text>
<text x="25.3" y="165.7">4</text>
<text x="32.2" y="167.6">3</text>
<text x="32.2" y="164">4</text>
<text x="25.3" y="172.9">2</text>
<text x="25.3" y="169.3">3</text>
<text x="32.2" y="171.1">2</text>
<text x="25.3" y="176.5">1</text>
<text x="32.2" y="174.7">1</text>
</g>
</svg>
